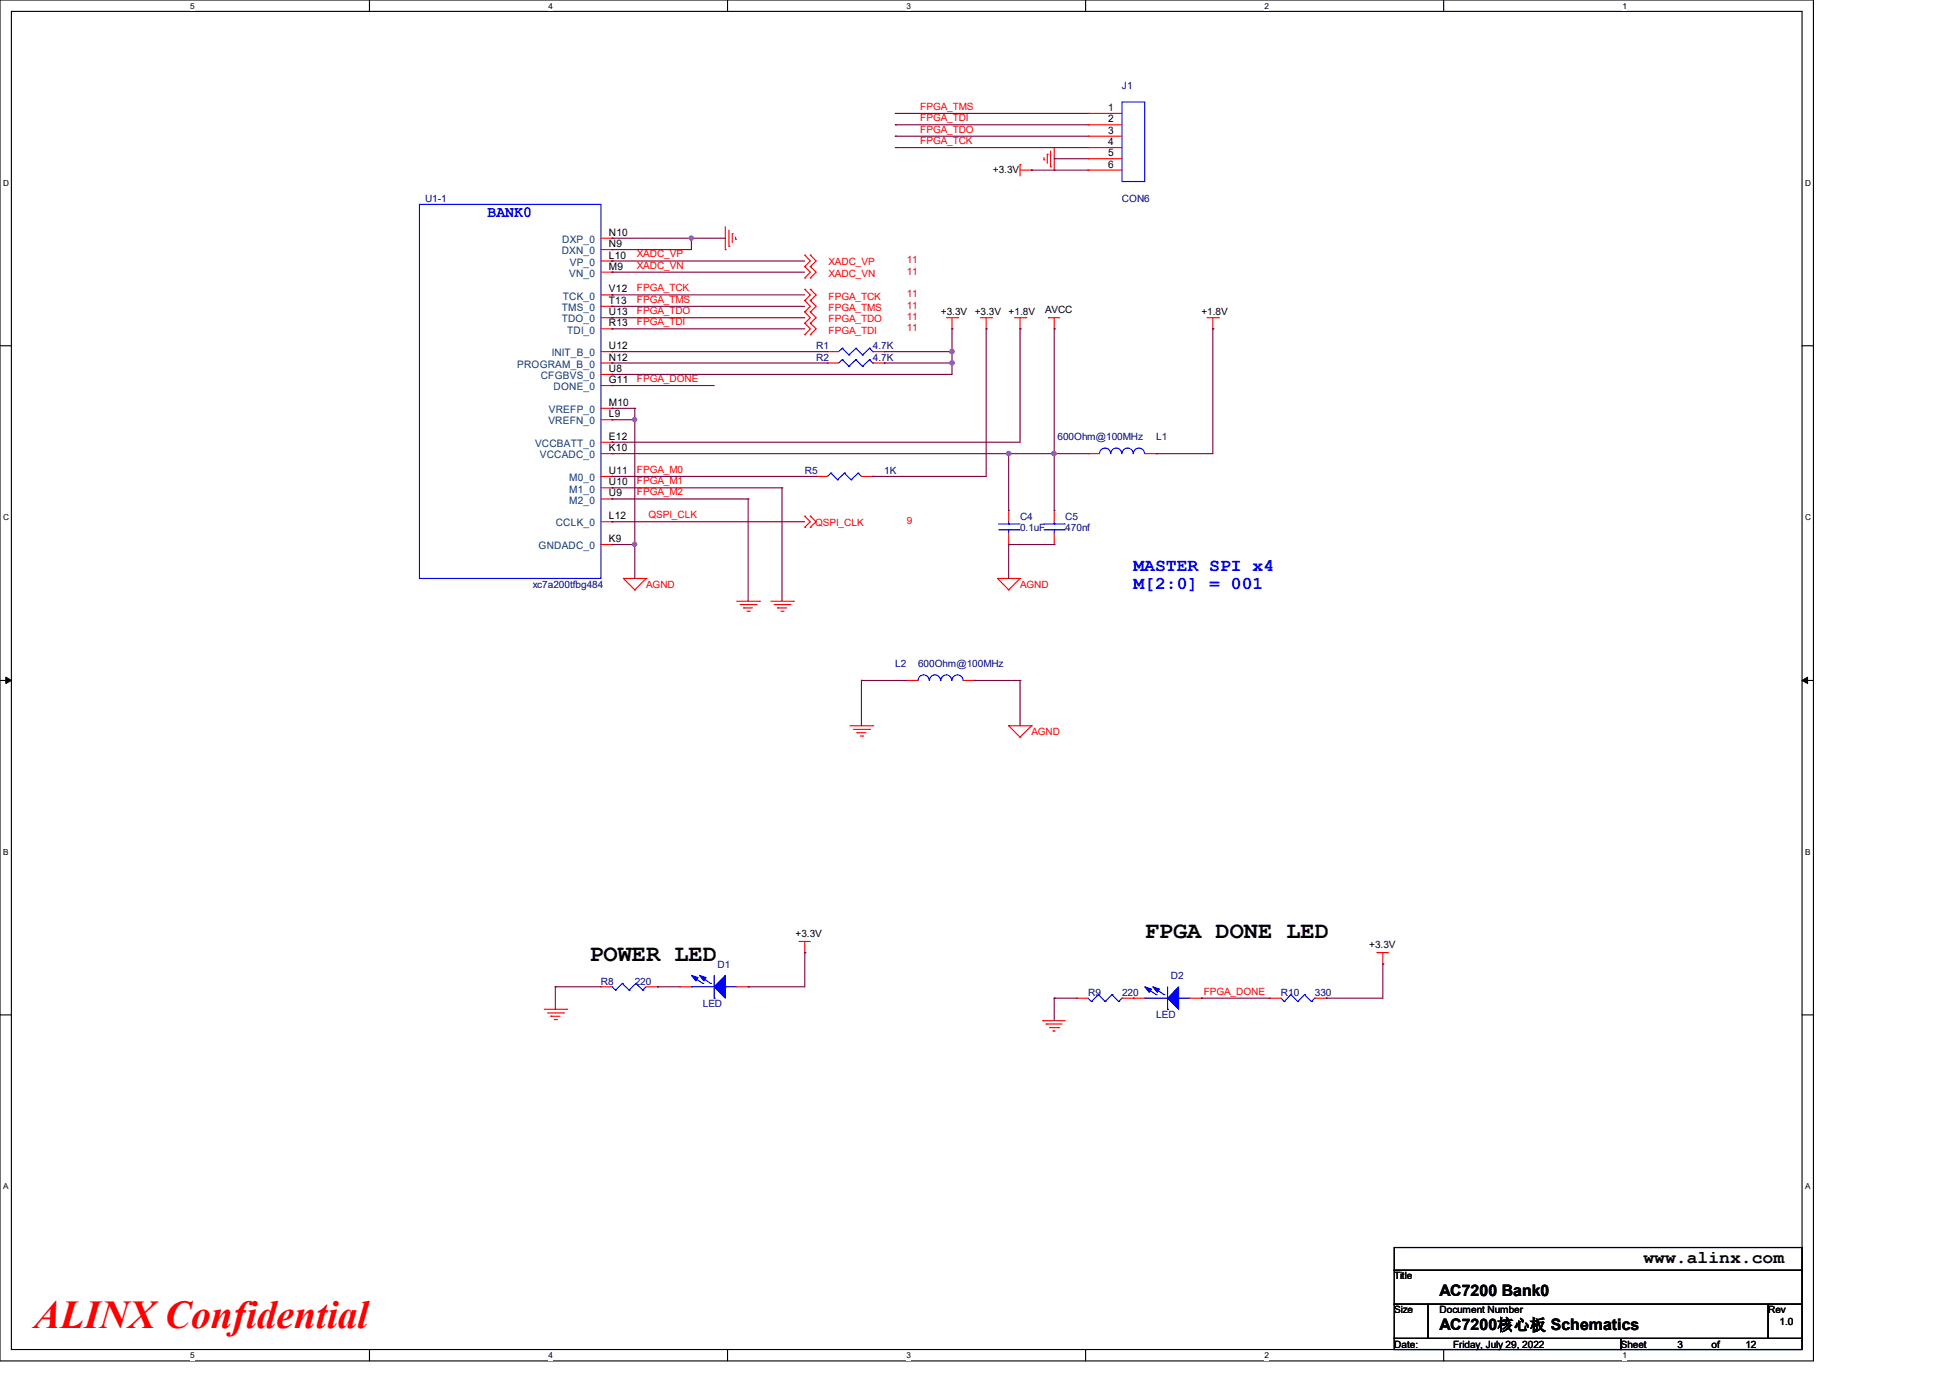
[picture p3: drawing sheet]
<svg xmlns="http://www.w3.org/2000/svg" width="297mm" height="210mm" viewBox="0 0 297 210" stroke-linecap="round" stroke-linejoin="round" font-family="sans-serif">
<path d="M0 0h276.4v207.3h-276.4zM1.7 1.7h272.9v203.8h-272.9z" fill="none" stroke="#000" stroke-width=".17"/>
<g fill="#fff">
<path d="M29 .2h.7v1.4h-.7z"/>
<path d="M29 205.7h.7v1.4h-.7z"/>
</g>
<path d="M56.3 0v1.7M56.3 205.5v1.8" fill="none" stroke="#000" stroke-width=".17"/>
<g fill="#fff">
<path d="M83.6 .2h.6v1.4h-.6z"/>
<path d="M83.6 205.7h.6v1.4h-.6z"/>
</g>
<path d="M110.9 0v1.7M110.9 205.5v1.8" fill="none" stroke="#000" stroke-width=".17"/>
<g fill="#fff">
<path d="M138.1 .2h.7v1.4h-.7z"/>
<path d="M138.1 205.7h.7v1.4h-.7z"/>
</g>
<path d="M165.4 0v1.7M165.4 205.5v1.8" fill="none" stroke="#000" stroke-width=".17"/>
<g fill="#fff">
<path d="M192.7 .2h.7v1.4h-.7z"/>
<path d="M192.7 205.7h.7v1.4h-.7z"/>
</g>
<path d="M220 0v1.7M220 205.5v1.8" fill="none" stroke="#000" stroke-width=".17"/>
<g fill="#fff">
<path d="M247.3 .2h.6v1.4h-.6z"/>
<path d="M247.3 205.7h.6v1.4h-.6z"/>
<path d="M.5 27.2h.9v1.4h-.9z"/>
<path d="M275.1 27.2h.9v1.4h-.9z"/>
<path d="M.5 78.1h.9v1.4h-.9z"/>
<path d="M275.1 78.1h.9v1.4h-.9z"/>
</g>
<path d="M0 52.7h1.7M274.6 52.7h1.8" fill="none" stroke="#000" stroke-width=".17"/>
<g fill="#fff">
<path d="M.5 129.1h.8v1.4h-.8z"/>
<path d="M275.1 129.1h.8v1.4h-.8z"/>
</g>
<path d="M0 103.6h1.7M274.6 103.6h1.8" fill="none" stroke="#000" stroke-width=".17"/>
<path d="M.9 103.1l.8 .5-.8 .5zM274.6 103.6l.9-.5v1z" fill="#000" stroke="#000" stroke-width=".15"/>
<g fill="#fff">
<path d="M.5 180h.8v1.4h-.8z"/>
<path d="M275.1 180h.8v1.4h-.8z"/>
</g>
<path d="M0 154.6h1.7M274.6 154.6h1.8M212.5 190h62.1v3.5h-62.1zM212.5 193.5h62.1v5.1h-62.1zM212.5 198.6h5.1v5.2h-5.1zM217.6 198.6h51.9v5.2h-51.9zM269.5 198.6h5.1v5.2h-5.1zM212.5 203.8h34.5v1.7h-34.5zM247 203.8h27.6v1.7h-27.6z" fill="none" stroke="#000" stroke-width=".17"/>
<g fill="none" stroke="#f00" stroke-width=".17">
<path d="M165.8 17.3h.1M165.8 19h.1M165.8 17.3h5.2M165.8 19h5.2M91.6 36.3h1.7M91.6 39.8h1.7M91.6 38h1.7M93.3 36.3h.1M93.3 39.8h.1M93.3 38h.1M110.5 38h.1M110.5 34.5v3.5"/>
<path d="M111.1 37.5h.1M111.1 35.1v2.4M111.6 35.6h.1M111.6 35.6v1.4M112.1 36.4h.1M112.1 36.1v.3M122.6 38.9h.1M122.6 38.9l.9 .9-.9 .8M123.5 38.9h.1M123.5 38.9l.9 .9-.9 .8M155.4 25.1h.1M155.4 25.1v1.7"/>
<path d="M155.4 25.9h1.8M157.2 25.9h.1M159.1 24.3h.1M159.1 24v.3M159.6 23.5h.1M159.6 23.5v1.4M160.1 25.4h.1M160.1 23v2.4M160.7 25.9h.1M160.7 22.5v3.4M165.8 20.7h.1M165.8 22.5h.1"/>
<path d="M165.8 24.2h.1M165.8 25.9h.1M165.8 25.9h5.2M165.8 20.7h5.2M165.8 22.5h5.2M165.8 24.2h5.2M91.6 48.4h1.7M91.6 53.6h1.7M91.6 55.3h1.7M91.6 58.7h1.7M91.6 44.9h1.7M91.6 41.4h1.7"/>
<path d="M91.6 50.1h1.7M91.6 46.7h1.7M91.6 57h1.7M93.3 58.7h.1M93.3 44.9h.1M93.3 41.4h.1M93.3 48.4h.1M93.3 50.1h.1M93.3 53.6h.1M93.3 46.7h.1M93.3 55.3h.1M93.3 57h.1"/>
<path d="M122.6 44.1h.1M122.6 45.8h.1M122.6 47.5h.1M122.6 49.2h.1M122.6 51h.1M122.6 40.6h.1M122.6 42.3h.1M122.6 44.1l.9 .8-.9 .9M122.6 45.8l.9 .9-.9 .8M122.6 47.5l.9 .9-.9 .8M122.6 49.2l.9 .9-.9 .9M122.6 40.6l.9 .8-.9 .9"/>
<path d="M123.5 44.1h.1M123.5 45.8h.1M123.5 47.5h.1M123.5 49.2h.1M123.5 51h.1M123.5 40.6h.1M123.5 42.3h.1M123.5 44.1l.9 .8-.9 .9M123.5 45.8l.9 .9-.9 .8M123.5 47.5l.9 .9-.9 .8M123.5 49.2l.9 .9-.9 .9M123.5 40.6l.9 .8-.9 .9"/>
<path d="M126.1 53.6h.1M126.1 55.3h.1M126.1 53.6h1.7M126.1 55.3h1.7M133 53.6h1.7M133 55.3h1.7M134.7 53.6h.1M134.7 55.3h.1M144.2 48.4h1.8M145.1 50.1h.1M145.1 48.4v1.7M146 48.4h.1"/>
<path d="M149.4 48.4h1.7M150.3 50.1h.1M150.3 48.4v1.7M151.1 48.4h.1M154.6 48.4h1.7M155.4 50.1h.1M155.4 48.4v1.7M156.3 48.4h.1M159.8 48.4h.1M159.8 48.4h1.7M160.7 50.1h.1M160.7 48.4v1.7"/>
<path d="M183.9 48.4h1.8M184.8 50.1h.1M184.8 48.4v1.7M185.7 48.4h.1M91.6 72.6h1.7M91.6 69.1h1.7M91.6 67.4h1.7M91.6 62.2h1.7M91.6 79.5h1.7M91.6 63.9h1.7M91.6 74.3h1.7M91.6 76h1.7"/>
<path d="M93.3 67.4h.1M93.3 62.2h.1M93.3 69.1h.1M93.3 79.5h.1M93.3 63.9h.1M93.3 74.3h.1M93.3 72.6h.1M93.3 76h.1M122.6 78.6h.1M122.6 78.6l.9 .9-.9 .8M123.5 78.6h.1M123.5 78.6l.9 .9-.9 .8"/>
<path d="M124.4 72.6h.1M124.4 72.6h1.7M131.3 72.6h1.7M133 72.6h.1M153.7 77.7h.1M153.7 77.7v1.8M160.7 77.7h.1M160.7 77.7v1.8M165.8 69.1h.1M165.8 69.1h1.8M174.5 69.1h1.7M176.2 69.1h.1"/>
<path d="M91.6 82.9h1.7M93.3 82.9h.1M95 88.1h.1M95 88.1h3.5M95 88.1l1.7 1.7M96.7 89.8h.1M98.5 88.1h.1M98.5 88.1l-1.8 1.7M112.3 91.6h3.4M112.8 92.1h2.4M113.3 92.6h.1M113.3 92.6h1.4"/>
<path d="M113.8 93.1h.4M114.2 93.1h.1M115.2 92.1h.1M115.7 91.6h.1M117.5 91.6h3.4M118 92.1h2.4M118.5 92.6h.1M118.5 92.6h1.4M119 93.1h.3M119.3 93.1h.1M120.4 92.1h.1M120.9 91.6h.1"/>
<path d="M122.6 80.3h.1M123.5 80.3h.1M152 88.1h.1M152 88.1h3.4M152 88.1l1.7 1.7M153.7 89.8h.1M153.7 82.9h.1M153.7 81.2v1.7M155.4 88.1h.1M155.4 88.1l-1.7 1.7M160.7 82.9h.1M160.7 81.2v1.7"/>
<path d="M129.5 110.5h3.5M130 111.1h2.5M130.6 111.6h.1M130.6 111.6h1.4M131.1 112.1h.3M131.4 112.1h.1M132.5 111.1h.1M133 110.5h.1M138.2 103.6h.1M138.2 103.6h1.7M146.8 103.6h1.7M148.5 103.6h.1"/>
<path d="M153.7 110.5h.1M153.7 110.5h3.5M153.7 110.5l1.7 1.8M155.4 112.3h.1M157.2 110.5h.1M157.2 110.5l-1.8 1.8M82.9 153.7h3.5M83.4 154.3h2.5M83.9 154.8h.1M83.9 154.8h1.4M84.5 155.3h.3M84.8 155.3h.1"/>
<path d="M85.9 154.3h.1M86.4 153.7h.1M91.6 150.3h.1M91.6 150.3h1.7M98.5 150.3h1.7M100.2 150.3h.1M103.6 150.3h.1M103.6 150.3h1.8M112.3 150.3h1.7M114 150.3h.1M121.8 143.4h.1M121.8 143.4h1.7"/>
<path d="M122.6 145.1h.1M122.6 143.4v1.7M158.9 155.4h.1M158.9 155.4h3.4M159.4 156h.1M159.4 156h2.4M159.9 156.5h1.4M160.5 157h.1M160.5 157h.3M161.3 156.5h.1M164.1 152h.1M164.1 152h1.7"/>
<path d="M171 152h3.5M172.7 152h.1M181.4 152h1.7M183.1 152h.1M193.5 152h.1M193.5 152h1.7M200.4 152h1.7M202.1 152h.1M209.8 145.1h.1M209.8 145.1h1.8M210.7 146.8h.1M210.7 145.1v1.7"/>
</g>
<g fill="none" stroke="#00f" stroke-width=".17">
<path d="M171 15.5h3.5v12.1h-3.5zM63.9 31.1h27.7v57h-27.7zM128.4 53h.1M128.4 54.8h.1M128.4 53l-.6 .6M128.4 53l1 1.1M128.4 54.8l-.6 .5M128.4 54.8l1 1M129.4 54.1h.1M129.4 55.8h.1M130.4 53h.1M130.4 54.8h.1"/>
<path d="M130.4 53l-1 1.1M130.4 53l1 1.1M130.4 54.8l-1 1M130.4 54.8l1 1M131.4 54.1h.1M131.4 55.8h.1M132.5 53h.1M132.5 54.8h.1M132.5 53l-1.1 1.1M132.5 53l.5 .6M132.5 54.8l-1.1 1M132.5 54.8l.5 .5"/>
<path d="M133 53.6h.1M133 55.3h.1M126.6 72.1h.1M126.6 72.1l-.5 .5M126.6 72.1l1 1M127.6 73.1h.1M128.7 72.1h.1M128.7 72.1l-1.1 1M128.7 72.1l1 1M129.7 73.1h.1M130.8 72.1h.1M130.8 72.1l-1.1 1"/>
<path d="M130.8 72.1l.5 .5M131.3 72.6h.1M152.2 79.8h3.1M153.7 79.8h.1M153.7 79.5v.3M155.3 79.8h.1M159.1 79.8h3.1M160.7 79.8h.1M160.7 79.5v.3M162.2 79.8h.1M167.6 69.1a.85 .85 0 0 1 .8-.9 .85 .85 0 0 1 .8 .9M169.3 69.1a.83 .83 0 0 1 .8-.9 .83 .83 0 0 1 .8 .9"/>
<path d="M171 69.1a.85 .85 0 0 1 .8-.9 .85 .85 0 0 1 .9 .9M172.7 69.1a.85 .85 0 0 1 .9-.9 .85 .85 0 0 1 .8 .9M152.2 80.7h3.1M153.7 80.7h.1M153.7 80.7v.5M155.3 80.7h.1M159.1 80.7h3.1M160.7 80.7h.1M160.7 80.7v.5M162.2 80.7h.1M139.9 103.6a.85 .85 0 0 1 .9-.8 .85 .85 0 0 1 .8 .8M141.6 103.6a.85 .85 0 0 1 .9-.8 .85 .85 0 0 1 .8 .8"/>
<path d="M143.4 103.6a.83 .83 0 0 1 .8-.8 .83 .83 0 0 1 .8 .8M145.1 103.6a.85 .85 0 0 1 .8-.8 .85 .85 0 0 1 .9 .8M93.3 150.3h.1M93.3 150.3l.5 .5M93.8 150.8h.1M94.8 149.8h.1M94.8 149.8l1.1 1M94.8 149.8l-1 1M95.9 150.8h.1M96.9 149.8h.1M96.9 149.8l1.1 1M96.9 149.8l-1 1"/>
<path d="M98 150.8h.1M98.5 150.3l-.5 .5M105.4 150.3h.1M105.4 150.3h3.4M105.5 148.7l1.6 1.1M106.8 148.7l1.5 1.1M107.1 149.8h.1M108.3 149.8h.1M108.8 152h.1M108.8 148.5v3.5M110.5 150.3h.1M110.5 150.3h1.8"/>
<path d="M165.8 152l.5 .5M166.3 152.5h.1M167.4 151.5h.1M167.4 151.5l-1.1 1M167.4 151.5l1 1M168.4 152.5h.1M169.5 151.5h.1M169.5 151.5l-1.1 1M169.5 151.5l1 1M170.5 152.5h.1M171 152h.1M171 152l-.5 .5"/>
<path d="M174.5 152h.1M174.5 152h3.4M174.6 150.5l1.6 1M175.9 150.5l1.5 1M176.2 151.5h.1M177.4 151.5h.1M177.9 153.7h.1M177.9 150.3v3.4M179.6 152h.1M179.6 152h1.8M195.2 152l.5 .5M195.7 152.5h.1"/>
<path d="M196.7 151.5h.1M196.7 151.5l-1 1M196.7 151.5l1.1 1M197.8 152.5h.1M198.8 151.5h.1M198.8 151.5l-1 1M198.8 151.5l1.1 1M199.9 152.5h.1M200.4 152h.1M200.4 152l-.5 .5"/>
</g>
<g fill="#00f" stroke="#00f" stroke-width=".17">
<path d="M110.5 148.5v3.5l-1.7-1.7z"/>
<path d="M106.6 148.5l1 .4-.3 .5z"/>
<path d="M105.4 148.5l1 .4-.4 .5z"/>
<path d="M179.6 150.3v3.4l-1.7-1.7z"/>
<path d="M175.7 150.3l1 .3-.3 .5z"/>
<path d="M174.5 150.3l1 .3-.4 .5z"/>
</g>
<g fill="none" stroke="#800040" stroke-width=".17">
<path d="M136.4 17.3h.1M136.4 19h.1M136.4 17.3h29.4M136.4 19h29.4M93.3 38h.1M93.3 36.3h.1M93.3 39.8h.1M93.3 36.3h17.2M93.3 39.8h29.3M105.4 36.3h.1M105.4 36.3v1.7h-12.1M136.4 20.7h.1"/>
<path d="M136.4 22.5h.1M136.4 20.7h29.4M136.4 22.5h29.4M157.2 25.9h.1M157.2 25.9h8.6M160.7 24.2h.1M160.7 24.2h5.1M93.3 50.1h.1M93.3 48.4h.1M93.3 44.9h.1M93.3 46.7h.1M93.3 41.4h.1"/>
<path d="M93.3 57h.1M93.3 55.3h.1M93.3 53.6h.1M93.3 58.7h.1M93.3 50.1h29.3M93.3 48.4h29.3M93.3 44.9h29.3M93.3 46.7h29.3M93.3 41.4h29.3M93.3 55.3h32.8M93.3 53.6h32.8M93.3 58.7h15.5"/>
<path d="M134.7 53.6h.1M134.7 55.3h.1M134.7 55.3h10.4M134.7 53.6h10.4M145.1 55.3h.1M145.1 53.6h.1M145.1 50.1h.1M145.1 50.1v6.9h-51.8M150.3 50.1h.1M150.3 50.1v22.5h-17.3M155.4 50.1h.1M155.4 50.1v17.3h-62.1"/>
<path d="M160.7 50.1h.1M160.7 50.1v27.6M184.8 50.1h.1M184.8 50.1v19h-8.6M93.3 63.9h.1M93.3 67.4h.1M93.3 69.1h.1M93.3 72.6h.1M93.3 74.3h.1M93.3 76h.1M93.3 79.5h.1M93.3 62.2h.1"/>
<path d="M93.3 63.9h3.4M93.3 69.1h72.5M93.3 72.6h31.1M93.3 74.3h25.9M93.3 76h20.7M93.3 79.5h29.3M93.3 62.2h3.4M96.7 63.9h.1M96.7 62.2h.1M96.7 62.2v25.9M114 76h.1M114 76v15.6"/>
<path d="M119.2 74.3h.1M119.2 74.3v17.3M133 72.6h.1M153.7 69.1h.1M153.7 69.1v8.6M160.7 69.1h.1M176.2 69.1h.1M93.3 82.9h.1M93.3 82.9h3.4M96.7 82.9h.1M153.7 82.9h.1M153.7 82.9h7"/>
<path d="M153.7 82.9v5.2M131.3 103.6h.1M131.3 103.6h6.9M131.3 103.6v6.9M148.5 103.6h.1M148.5 103.6h6.9M155.4 103.6h.1M155.4 103.6v6.9M84.6 150.3h.1M84.6 150.3h7M84.6 150.3v3.4M100.2 150.3h.1"/>
<path d="M100.2 150.3h3.4M114 150.3h.1M122.6 145.1h.1M122.6 145.1v5.2h-8.6M160.7 152h.1M160.7 152h3.4M160.7 152v3.4M183.1 152h.1M183.1 152h10.4M202.1 152h.1M210.7 146.8h.1M210.7 146.8v5.2h-8.6"/>
</g>
<g fill="#f0f" stroke="#f0f" stroke-width=".17">
<circle cx="105.3" cy="36.3" r=".32"/>
<circle cx="145.1" cy="53.5" r=".33"/>
<circle cx="145.1" cy="55.3" r=".33"/>
<circle cx="96.7" cy="82.9" r=".32"/>
<circle cx="96.7" cy="63.9" r=".32"/>
<circle cx="153.7" cy="69.1" r=".33"/>
<circle cx="160.6" cy="69.1" r=".33"/>
</g>
<text font-size="6" fill="#f00" x="5.2" y="202.3">ALINX Confidential</text>
<g font-size="3.6">
<text x="174.5" y="142.9">FPGA DONE LED</text>
<text x="89.8" y="146.4">POWER LED</text>
</g>
<g font-size="2.8" fill="#00f">
<text x="172.7" y="87">MASTER SPI x4</text>
<text x="172.7" y="89.7">M[2:0] = 001</text>
</g>
<text font-size="2.8" x="250.4" y="192.3">www.alinx.com</text>
<text font-size="2.4" fill="#00f" x="74.3" y="33.1">BANK0</text>
<g font-size="2.4">
<text x="219.4" y="197.4">AC7200 Bank0</text>
<text x="219.4" y="202.6">AC7200核心板 Schematics</text>
</g>
<g font-size="1.6">
<text x="168.9" y="16.9">1</text>
<text x="168.9" y="18.6">2</text>
<text x="168.9" y="20.4">3</text>
<text x="168.9" y="22.1">4</text>
<text x="168.9" y="23.8">5</text>
<text x="168.9" y="25.5">6</text>
<text x="92.8" y="35.9">N10</text>
<text x="92.8" y="41.1">M9</text>
<text x="92.8" y="39.4">L10</text>
<text x="92.8" y="37.6">N9</text>
<text x="92.8" y="44.5">V12</text>
<text x="92.8" y="46.3">T13</text>
<text x="92.8" y="48">U13</text>
<text x="92.8" y="49.7">R13</text>
<text x="92.8" y="53.2">U12</text>
<text x="92.8" y="58.3">G11</text>
<text x="92.8" y="54.9">N12</text>
<text x="92.8" y="56.6">U8</text>
<text x="92.8" y="61.8">M10</text>
<text x="92.8" y="63.5">L9</text>
<text x="92.8" y="67">E12</text>
<text x="92.8" y="68.7">K10</text>
<text x="92.8" y="73.9">U10</text>
<text x="92.8" y="72.2">U11</text>
<text x="92.8" y="75.6">U9</text>
<text x="92.8" y="82.5">K9</text>
<text x="92.8" y="79.1">L12</text>
</g>
<g font-size="1.6" fill="#004080">
<text x="85.6" y="38.7">DXN_0</text>
<text x="85.7" y="37">DXP_0</text>
<text x="86.8" y="40.5">VP_0</text>
<text x="85.6" y="47.4">TMS_0</text>
<text x="85.8" y="45.6">TCK_0</text>
<text x="86.7" y="42.2">VN_0</text>
<text x="85.6" y="49.1">TDO_0</text>
<text x="86.4" y="50.8">TDI_0</text>
<text x="78.8" y="56">PROGRAM_B_0</text>
<text x="82.4" y="57.7">CFGBVS_0</text>
<text x="84.1" y="54.3">INIT_B_0</text>
<text x="84.4" y="59.4">DONE_0</text>
<text x="83.6" y="64.6">VREFN_0</text>
<text x="83.6" y="62.9">VREFP_0</text>
<text x="81.5" y="68.1">VCCBATT_0</text>
<text x="82.3" y="69.8">VCCADC_0</text>
<text x="86.7" y="75">M1_0</text>
<text x="86.7" y="73.3">M0_0</text>
<text x="86.7" y="76.7">M2_0</text>
<text x="82.1" y="83.6">GNDADC_0</text>
<text x="84.7" y="80.2">CCLK_0</text>
</g>
<g font-size="1.5" fill="#f00">
<text x="140.2" y="16.7">FPGA_TMS</text>
<text x="140.2" y="18.5">FPGA_TDI</text>
<text x="140.2" y="20.2">FPGA_TDO</text>
<text x="140.2" y="21.9">FPGA_TCK</text>
<text x="97.1" y="39.2">XADC_VP</text>
<text x="97.1" y="40.9">XADC_VN</text>
<text x="126.3" y="40.4">XADC_VP</text>
<text x="138.2" y="40.1">11</text>
<text x="138.2" y="41.8">11</text>
<text x="97.1" y="47.8">FPGA_TDO</text>
<text x="97.1" y="44.4">FPGA_TCK</text>
<text x="97.1" y="46.1">FPGA_TMS</text>
<text x="126.3" y="45.6">FPGA_TCK</text>
<text x="126.3" y="47.3">FPGA_TMS</text>
<text x="126.3" y="42.2">XADC_VN</text>
<text x="138.2" y="45.3">11</text>
<text x="138.2" y="47">11</text>
<text x="97.1" y="49.5">FPGA_TDI</text>
<text x="126.3" y="49.1">FPGA_TDO</text>
<text x="126.3" y="50.8">FPGA_TDI</text>
<text x="138.2" y="48.7">11</text>
<text x="138.2" y="50.5">11</text>
<text x="97.1" y="58.2">FPGA_DONE</text>
<text x="97.1" y="72">FPGA_M0</text>
<text x="97.1" y="73.7">FPGA_M1</text>
<text x="97.1" y="75.4">FPGA_M2</text>
<text x="98.8" y="78.9">QSPI_CLK</text>
<text x="124.2" y="80.2">QSPI_CLK</text>
<text x="138.2" y="79.8">9</text>
<text x="98.5" y="89.5">AGND</text>
<text x="155.4" y="89.5">AGND</text>
<text x="157.2" y="111.9">AGND</text>
<text x="183.4" y="151.5">FPGA_DONE</text>
</g>
<g font-size="1.5" fill="#000080">
<text x="171" y="13.5">J1</text>
<text x="64.8" y="30.8">U1-1</text>
<text x="171" y="30.8">CON6</text>
<text x="124.4" y="53.2">R1</text>
<text x="133" y="53.2">4.7K</text>
<text x="124.4" y="54.9">R2</text>
<text x="133" y="54.9">4.7K</text>
<text x="161.2" y="67.1">600Ohm@100MHz</text>
<text x="176.2" y="67.1">L1</text>
<text x="122.6" y="72.2">R5</text>
<text x="134.7" y="72.2">1K</text>
<text x="155.4" y="79.1">C4</text>
<text x="155.4" y="80.9">0.1uF</text>
<text x="162.3" y="79.1">C5</text>
<text x="162.3" y="80.9">470nf</text>
<text x="81.2" y="89.5">xc7a200tfbg484</text>
<text x="136.4" y="101.6">L2</text>
<text x="139.9" y="101.6">600Ohm@100MHz</text>
<text x="91.6" y="149.9">R8</text>
<text x="96.7" y="149.9">220</text>
<text x="109.3" y="147.4">D1</text>
<text x="178.4" y="149.1">D2</text>
<text x="107.1" y="153.4">LED</text>
<text x="165.8" y="151.7">R9</text>
<text x="171" y="151.7">220</text>
<text x="176.2" y="155.1">LED</text>
<text x="195.2" y="151.7">R10</text>
<text x="200.4" y="151.7">330</text>
</g>
<g font-size="1.5">
<text x="151.3" y="26.3">+3.3V</text>
<text x="159.3" y="47.7">AVCC</text>
<text x="143.4" y="48">+3.3V</text>
<text x="148.5" y="48">+3.3V</text>
<text x="153.7" y="48">+1.8V</text>
<text x="183.1" y="48">+1.8V</text>
<text x="121.2" y="142.7">+3.3V</text>
<text x="208.7" y="144.4">+3.3V</text>
<text x="212.5" y="194.9">Title</text>
<text x="212.5" y="200">Size</text>
<text x="219.4" y="200">Document Number</text>
<text x="269.4" y="200">Rev</text>
<text x="271.2" y="201.8">1.0</text>
<text x="212.5" y="205.2">Date:</text>
<text x="221.4" y="205.2">Friday, July 29, 2022</text>
<text x="247" y="205.2">Sheet</text>
<text x="255.6" y="205.2">3</text>
<text x="260.8" y="205.2">of</text>
<text x="266" y="205.2">12</text>
</g>
<g font-size="1.3">
<text x="29" y="1.4">5</text>
<text x="83.6" y="1.4">4</text>
<text x="138.1" y="1.4">3</text>
<text x="192.7" y="1.4">2</text>
<text x="247.3" y="1.4">1</text>
<text x=".5" y="28.3">D</text>
<text x="275.1" y="28.3">D</text>
<text x=".5" y="79.2">C</text>
<text x="275.1" y="79.2">C</text>
<text x=".5" y="130.2">B</text>
<text x="275.1" y="130.2">B</text>
<text x=".5" y="181.1">A</text>
<text x="275.1" y="181.1">A</text>
<text x="29" y="206.9">5</text>
<text x="83.6" y="206.9">4</text>
<text x="138.1" y="206.9">3</text>
<text x="192.7" y="206.9">2</text>
<text x="247.3" y="206.9">1</text>
</g>
</svg>
